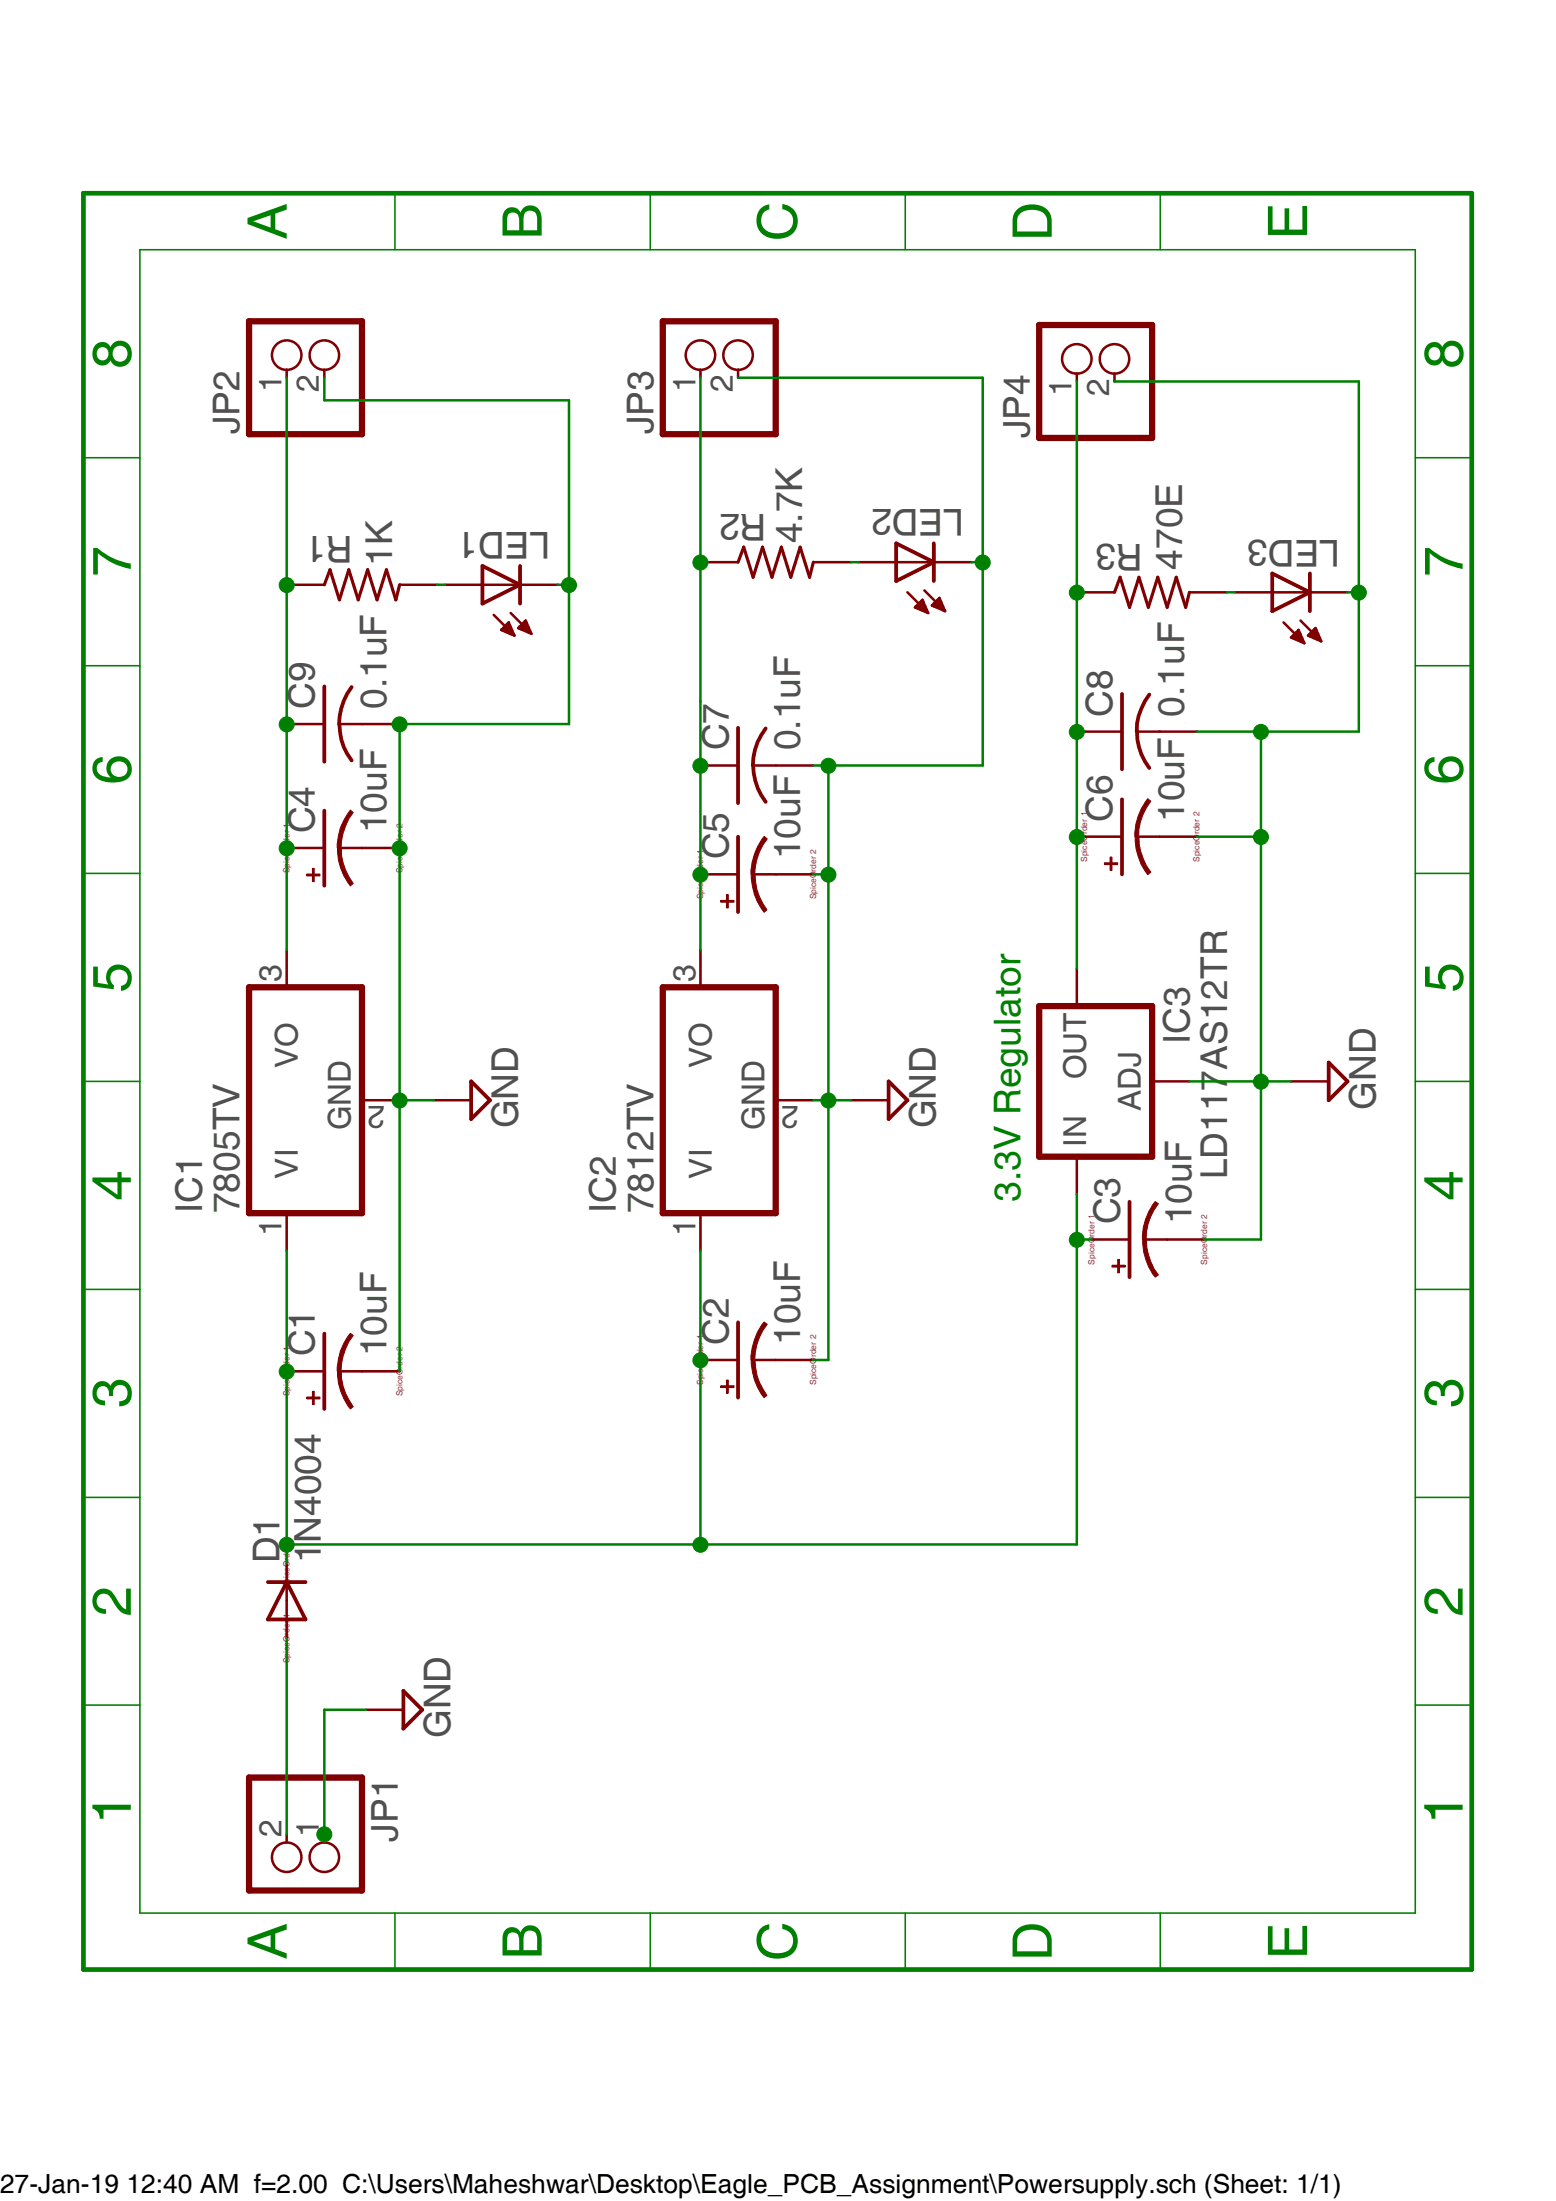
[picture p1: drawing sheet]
<svg xmlns="http://www.w3.org/2000/svg" width="210mm" height="297mm" viewBox="0 0 210 297" stroke-linecap="round" stroke-linejoin="round" font-family="sans-serif">
<path d="M10.7 25.5l188.6 240.9M199.3 25.5l-188.6 240.9" fill="none" stroke="#fff" stroke-width=".13"/>
<path d="M33.6 133.2h15.3v30.5h-15.3zM89.5 133.2h15.2v30.5h-15.2zM140.3 135.8h15.2v20.3h-15.2z" fill="none" stroke="#800000" stroke-width=".85"/>
<path d="M38.7 128.1v5.1M94.5 128.1v5.1M145.3 130.7v5.1M48.9 148.5h5M104.7 148.5h5.1M145.3 156.1v5.1M155.5 145.9h5M38.7 163.7v5.1M94.5 163.7v5.1M45.8 185h3.1" fill="none" stroke="#800000" stroke-width=".34"/>
<path d="M43.8 180v10.1" fill="none" stroke="#800000" stroke-width=".51"/>
<path d="M47.3 179.9l.4 .3a8.3 8.3 0 0 0-1.7 4.8h-.5a7.8 7.8 0 0 1 1.8-5.1z" fill-rule="evenodd" fill="#800000"/>
<path d="M47.3 179.9l.4 .3a8.3 8.3 0 0 0-1.7 4.8h-.5a7.8 7.8 0 0 1 1.8-5.1z" fill="none" stroke="#800000" stroke-width=".13"/>
<path d="M45.6 185h.5a7.7 7.7 0 0 0 1.6 4.8l-.4 .3a8 8 0 0 1-1.7-5.1z" fill-rule="evenodd" fill="#800000"/>
<path d="M45.6 185h.5a7.7 7.7 0 0 0 1.6 4.8l-.4 .3a8 8 0 0 1-1.7-5.1z" fill="none" stroke="#800000" stroke-width=".13"/>
<path d="M42.2 187.7h.2v1.8h-.2z" fill-rule="evenodd" fill="#800000"/>
<path d="M42.2 187.7h.2v1.8h-.2z" fill="none" stroke="#800000" stroke-width=".13"/>
<path d="M41.4 188.5h1.8v.3h-1.8z" fill-rule="evenodd" fill="#800000"/>
<path d="M41.4 188.5h1.8v.3h-1.8z" fill="none" stroke="#800000" stroke-width=".13"/>
<path d="M38.7 185h5.1M48.9 185h5M101.6 183.5h3.1" fill="none" stroke="#800000" stroke-width=".34"/>
<path d="M99.6 178.4v10.2" fill="none" stroke="#800000" stroke-width=".51"/>
<path d="M103.1 178.4l.4 .3a7.9 7.9 0 0 0-1.6 4.8h-.6a8.4 8.4 0 0 1 1.8-5.1z" fill-rule="evenodd" fill="#800000"/>
<path d="M103.1 178.4l.4 .3a7.9 7.9 0 0 0-1.6 4.8h-.6a8.4 8.4 0 0 1 1.8-5.1z" fill="none" stroke="#800000" stroke-width=".13"/>
<path d="M101.4 183.5h.5a7.7 7.7 0 0 0 1.6 4.8l-.4 .3a8 8 0 0 1-1.7-5.1z" fill-rule="evenodd" fill="#800000"/>
<path d="M101.4 183.5h.5a7.7 7.7 0 0 0 1.6 4.8l-.4 .3a8 8 0 0 1-1.7-5.1z" fill="none" stroke="#800000" stroke-width=".13"/>
<path d="M98 186.2h.3v1.8h-.3z" fill-rule="evenodd" fill="#800000"/>
<path d="M98 186.2h.3v1.8h-.3z" fill="none" stroke="#800000" stroke-width=".13"/>
<path d="M97.3 187h1.8v.2h-1.8z" fill-rule="evenodd" fill="#800000"/>
<path d="M97.3 187h1.8v.2h-1.8z" fill="none" stroke="#800000" stroke-width=".13"/>
<path d="M154.5 167.3h3M94.5 183.5h5.1M104.7 183.5h5.1" fill="none" stroke="#800000" stroke-width=".34"/>
<path d="M152.4 162.2v10.1" fill="none" stroke="#800000" stroke-width=".51"/>
<path d="M155.9 162.1l.4 .3a7.5 7.5 0 0 0-1.6 4.9h-.5a8 8 0 0 1 1.7-5.2z" fill-rule="evenodd" fill="#800000"/>
<path d="M155.9 162.1l.4 .3a7.5 7.5 0 0 0-1.6 4.9h-.5a8 8 0 0 1 1.7-5.2z" fill="none" stroke="#800000" stroke-width=".13"/>
<path d="M154.2 167.3h.5a7.7 7.7 0 0 0 1.6 4.7l-.4 .3a8.1 8.1 0 0 1-1.7-5z" fill-rule="evenodd" fill="#800000"/>
<path d="M154.2 167.3h.5a7.7 7.7 0 0 0 1.6 4.7l-.4 .3a8.1 8.1 0 0 1-1.7-5z" fill="none" stroke="#800000" stroke-width=".13"/>
<path d="M150.8 170h.3v1.7h-.3z" fill-rule="evenodd" fill="#800000"/>
<path d="M150.8 170h.3v1.7h-.3z" fill="none" stroke="#800000" stroke-width=".13"/>
<path d="M150.1 170.7h1.7v.3h-1.7z" fill-rule="evenodd" fill="#800000"/>
<path d="M150.1 170.7h1.7v.3h-1.7z" fill="none" stroke="#800000" stroke-width=".13"/>
<path d="M45.8 114.4h3.1M147.4 167.3h5M157.5 167.3h5.1" fill="none" stroke="#800000" stroke-width=".34"/>
<path d="M43.8 109.4v10.1" fill="none" stroke="#800000" stroke-width=".51"/>
<path d="M47.3 109.3l.4 .3a8.3 8.3 0 0 0-1.7 4.8h-.5a7.8 7.8 0 0 1 1.8-5.1z" fill-rule="evenodd" fill="#800000"/>
<path d="M47.3 109.3l.4 .3a8.3 8.3 0 0 0-1.7 4.8h-.5a7.8 7.8 0 0 1 1.8-5.1z" fill="none" stroke="#800000" stroke-width=".13"/>
<path d="M45.6 114.4h.5a7.7 7.7 0 0 0 1.6 4.8l-.4 .3a8 8 0 0 1-1.7-5.1z" fill-rule="evenodd" fill="#800000"/>
<path d="M45.6 114.4h.5a7.7 7.7 0 0 0 1.6 4.8l-.4 .3a8 8 0 0 1-1.7-5.1z" fill="none" stroke="#800000" stroke-width=".13"/>
<path d="M42.2 117.2h.2v1.8h-.2z" fill-rule="evenodd" fill="#800000"/>
<path d="M42.2 117.2h.2v1.8h-.2z" fill="none" stroke="#800000" stroke-width=".13"/>
<path d="M41.4 117.9h1.8v.3h-1.8z" fill-rule="evenodd" fill="#800000"/>
<path d="M41.4 117.9h1.8v.3h-1.8z" fill="none" stroke="#800000" stroke-width=".13"/>
<path d="M38.7 114.4h5.1M48.9 114.4h5M101.6 118h3.1" fill="none" stroke="#800000" stroke-width=".34"/>
<path d="M99.6 112.9v10.2" fill="none" stroke="#800000" stroke-width=".51"/>
<path d="M103.1 112.9l.4 .3a7.9 7.9 0 0 0-1.6 4.8h-.6a8.4 8.4 0 0 1 1.8-5.1z" fill-rule="evenodd" fill="#800000"/>
<path d="M103.1 112.9l.4 .3a7.9 7.9 0 0 0-1.6 4.8h-.6a8.4 8.4 0 0 1 1.8-5.1z" fill="none" stroke="#800000" stroke-width=".13"/>
<path d="M101.4 118h.5a7.7 7.7 0 0 0 1.6 4.8l-.4 .3a8 8 0 0 1-1.7-5.1z" fill-rule="evenodd" fill="#800000"/>
<path d="M101.4 118h.5a7.7 7.7 0 0 0 1.6 4.8l-.4 .3a8 8 0 0 1-1.7-5.1z" fill="none" stroke="#800000" stroke-width=".13"/>
<path d="M98 120.7h.3v1.8h-.3z" fill-rule="evenodd" fill="#800000"/>
<path d="M98 120.7h.3v1.8h-.3z" fill="none" stroke="#800000" stroke-width=".13"/>
<path d="M97.3 121.5h1.8v.3h-1.8z" fill-rule="evenodd" fill="#800000"/>
<path d="M97.3 121.5h1.8v.3h-1.8z" fill="none" stroke="#800000" stroke-width=".13"/>
<path d="M94.5 118h5.1M104.7 118h5.1M153.5 112.9h3" fill="none" stroke="#800000" stroke-width=".34"/>
<path d="M151.4 107.9v10.1" fill="none" stroke="#800000" stroke-width=".51"/>
<path d="M154.9 107.8l.4 .3a7.5 7.5 0 0 0-1.6 4.8h-.5a8 8 0 0 1 1.7-5.1z" fill-rule="evenodd" fill="#800000"/>
<path d="M154.9 107.8l.4 .3a7.5 7.5 0 0 0-1.6 4.8h-.5a8 8 0 0 1 1.7-5.1z" fill="none" stroke="#800000" stroke-width=".13"/>
<path d="M153.2 112.9h.5a7.7 7.7 0 0 0 1.6 4.8l-.4 .3a8.3 8.3 0 0 1-1.7-5.1z" fill-rule="evenodd" fill="#800000"/>
<path d="M153.2 112.9h.5a7.7 7.7 0 0 0 1.6 4.8l-.4 .3a8.3 8.3 0 0 1-1.7-5.1z" fill="none" stroke="#800000" stroke-width=".13"/>
<path d="M149.8 115.7h.3v1.7h-.3z" fill-rule="evenodd" fill="#800000"/>
<path d="M149.8 115.7h.3v1.7h-.3z" fill="none" stroke="#800000" stroke-width=".13"/>
<path d="M149.1 116.4h1.7v.3h-1.7z" fill-rule="evenodd" fill="#800000"/>
<path d="M149.1 116.4h1.7v.3h-1.7z" fill="none" stroke="#800000" stroke-width=".13"/>
<g fill="none" stroke="#800000" stroke-width=".34">
<path d="M38.7 49.9v1.1M43.8 49.9v1.1M94.5 49.9v1.1M99.6 49.9v1.1M145.3 50.4v1.1M150.4 50.4v1.1M38.7 78.9h5.1M53.9 78.9h5.1M60 78.9h15.3M94.5 75.9h5.1M109.8 75.9h5.1M115.9 75.9h15.2"/>
<path d="M122.5 79.9l2.8 2.8M124.8 79.7l2.8 2.8M145.3 79.9h5.1M160.5 79.9h5.1M166.6 79.9h15.3M38.7 97.7h5.1M45.8 97.7h8.1M66.6 83l2.8 2.8M67.7 84.9v.1M67.9 84.7v.4M68.2 84.5v.7M68.4 84.2v1.1"/>
<path d="M68.7 84l-1.1 1 1.8 .8M68.7 84l.7 1.8M68.7 84v1.4M68.9 84.5v1.1M68.9 82.7l2.8 2.8M69.1 85.1v.5M69.4 85.7h.1M69.9 84.8l1.1-1.1 .7 1.8zM70.1 84.5v.3M70.4 84.3v.6M70.6 84.1v.9M70.8 83.8v1.3"/>
<path d="M71.1 84v1.2M71.3 84.6v.7M71.5 85.2v.2M123.5 82l1-1.1 .8 1.8zM123.6 81.8v.2M123.9 81.6v.5M124.1 81.3v.9M124.4 81.1v1.2M124.6 81.2v1.2M124.8 81.7v.8M125.1 82.3v.3M125.8 81.7h.1"/>
<path d="M126 81.4v.4M126.3 81.2v.7M126.5 80.9v1.1M126.8 80.7l-1 1 1.8 .8M126.8 80.7l.8 1.8M126.8 80.7v1.4M127 81.2v1M127.3 81.8v.5M127.5 82.3v.1M146.3 98.7h5.1M153.5 98.7h8M173.2 84l2.8 2.8"/>
<path d="M174.2 86l1.1-1 .7 1.8zM174.3 86h.1M174.5 85.8v.3M174.8 85.5v.7M175 85.3v1M175.2 85v1.4M175.5 85.5v1M175.5 83.7l2.8 2.8M175.7 86v.7M176 86.6v.1M176.5 85.8l1-1 .8 1.7zM176.7 85.6v.2"/>
<path d="M176.9 85.4v.5M177.2 85.1v.9M177.4 84.9v1.2M177.6 85v1.2M177.9 85.5v.8M178.1 86.1v.3M94.5 103.3h5.1M101.6 103.3h8.2M146.3 112.9h5.1M156.5 112.9h5M58.5 148.5h5.1M114.9 148.5h5"/>
<path d="M174.2 145.9h5.1M38.7 210.9v10.2M49.4 230.7h5M38.7 247.5v1.1M43.8 247.5v1.1"/>
<circle cx="38.7" cy="47.9" r="1.99"/>
<circle cx="43.8" cy="47.9" r="1.99"/>
<circle cx="94.5" cy="47.9" r="1.99"/>
<circle cx="99.6" cy="47.9" r="1.99"/>
<circle cx="145.3" cy="48.4" r="1.99"/>
<circle cx="150.4" cy="48.4" r="1.99"/>
<circle cx="38.7" cy="250.6" r="1.99"/>
<circle cx="43.8" cy="250.6" r="1.99"/>
</g>
<g fill="none" stroke="#800000" stroke-width=".51">
<path d="M65.1 76.4l5.1 2.5-5.1 2.5zM70.2 76.4v5M120.9 73.3l5.1 2.6-5.1 2.5zM126 73.3v5.1M171.7 77.4l5.1 2.5-5.1 2.6zM176.8 77.4v5.1M43.8 92.6v10.2M45.8 97.7a7.9 7.9 0 0 0 1.7 4.9M47.5 92.7a8.5 8.5 0 0 0-1.7 5M99.6 98.2v10.2M103.3 98.3a8.1 8.1 0 0 0-1.7 5M151.4 93.6v10.2"/>
<path d="M153.5 98.7a7.9 7.9 0 0 0 1.6 4.9M155.1 93.7a8.5 8.5 0 0 0-1.7 5M101.6 103.3a8.4 8.4 0 0 0 1.7 4.9M63.6 145.9l2.5 2.6-2.5 2.5zM119.9 145.9l2.6 2.6-2.6 2.5zM179.3 143.4l2.6 2.5-2.6 2.6zM36.2 213.5h5M38.7 213.5l2.5 5h-5zM54.4 228.2l2.6 2.5-2.6 2.6z"/>
</g>
<path d="M43.8 78.9l.7-2 1.3 4 1.3-4 1.2 4 1.3-4 1.3 4 1.3-4 1.2 4 .5-2M99.6 75.9l.8-2.1 1.2 4.1 1.3-4.1 1.3 4.1 1.3-4.1 1.2 4.1 1.3-4.1 1.3 4.1 .5-2M150.4 79.9l.8-2 1.2 4.1 1.3-4.1 1.3 4.1 1.3-4.1 1.2 4.1 1.2-4.1 1.3 4.1 .5-2.1" fill="none" stroke="#800000" stroke-width=".42"/>
<path d="M33.6 43.3h15.3v15.3h-15.3zM89.5 43.3h15.2v15.3h-15.2zM140.3 43.9h15.2v15.2h-15.2zM33.6 239.9h15.3v15.2h-15.3z" fill="none" stroke="#800000" stroke-width=".85"/>
<path d="M11.3 26.1h187.3v239.7h-187.3z" fill="none" stroke="#008000" stroke-width=".63"/>
<g fill="none" stroke="#008000" stroke-width=".21">
<path d="M18.9 33.7h172.1v224.4h-172.1zM53.3 26.1v7.6M87.8 26.1v7.6M122.2 26.1v7.6M156.6 26.1v7.6M11.3 61.8h7.6M191 61.8h7.6M11.3 89.8h7.6M191 89.8h7.6M11.3 117.9h7.6M191 117.9h7.6M11.3 145.9h7.6"/>
<path d="M191 145.9h7.6M11.3 174h7.6M191 174h7.6M11.3 202.1h7.6M191 202.1h7.6M11.3 230.1h7.6M191 230.1h7.6M53.3 258.1v7.7M87.8 258.1v7.7M122.2 258.1v7.7M156.6 258.1v7.7"/>
</g>
<path d="M38.7 97.7v30.4M38.7 221.1v26.4" fill="none" stroke="#008000" stroke-width=".34"/>
<circle cx="38.7" cy="114.5" r="1.01" fill="#008000"/>
<circle cx="38.7" cy="114.5" r="1.01" fill="none" stroke="#008000" stroke-width=".13"/>
<path d="M38.7 78.9v18.8" fill="none" stroke="#008000" stroke-width=".34"/>
<circle cx="38.7" cy="97.7" r="1.01" fill="#008000"/>
<circle cx="38.7" cy="97.7" r="1.01" fill="none" stroke="#008000" stroke-width=".13"/>
<path d="M38.7 51v27.9" fill="none" stroke="#008000" stroke-width=".34"/>
<circle cx="38.7" cy="79" r="1.01" fill="#008000"/>
<circle cx="38.7" cy="79" r="1.01" fill="none" stroke="#008000" stroke-width=".13"/>
<path d="M59 78.9h1M53.9 114.4v70.6" fill="none" stroke="#008000" stroke-width=".34"/>
<circle cx="53.9" cy="148.5" r="1.01" fill="#008000"/>
<circle cx="53.9" cy="148.5" r="1.01" fill="none" stroke="#008000" stroke-width=".13"/>
<path d="M53.9 97.7v16.7" fill="none" stroke="#008000" stroke-width=".34"/>
<circle cx="53.9" cy="114.5" r="1.01" fill="#008000"/>
<circle cx="53.9" cy="114.5" r="1.01" fill="none" stroke="#008000" stroke-width=".13"/>
<path d="M53.9 97.7h22.9M53.9 148.5h4.6" fill="none" stroke="#008000" stroke-width=".34"/>
<circle cx="53.9" cy="97.7" r="1.01" fill="#008000"/>
<circle cx="53.9" cy="97.7" r="1.01" fill="none" stroke="#008000" stroke-width=".13"/>
<path d="M43.8 54h33v43.7M75.3 78.9h1.5" fill="none" stroke="#008000" stroke-width=".34"/>
<circle cx="76.8" cy="79" r="1.01" fill="#008000"/>
<circle cx="76.8" cy="79" r="1.01" fill="none" stroke="#008000" stroke-width=".13"/>
<path d="M43.8 51v3M111.8 118v65.5h-2M109.8 148.5h2" fill="none" stroke="#008000" stroke-width=".34"/>
<circle cx="111.8" cy="148.5" r="1.01" fill="#008000"/>
<circle cx="111.8" cy="148.5" r="1.01" fill="none" stroke="#008000" stroke-width=".13"/>
<path d="M109.8 103.3h2v14.7h-2" fill="none" stroke="#008000" stroke-width=".34"/>
<circle cx="111.8" cy="118" r="1.01" fill="#008000"/>
<circle cx="111.8" cy="118" r="1.01" fill="none" stroke="#008000" stroke-width=".13"/>
<path d="M111.8 103.3h20.8M111.8 148.5h3.1" fill="none" stroke="#008000" stroke-width=".34"/>
<circle cx="111.8" cy="103.3" r="1.01" fill="#008000"/>
<circle cx="111.8" cy="103.3" r="1.01" fill="none" stroke="#008000" stroke-width=".13"/>
<path d="M99.6 51h33v52.3M131.1 75.9h1.5" fill="none" stroke="#008000" stroke-width=".34"/>
<circle cx="132.6" cy="75.9" r="1.01" fill="#008000"/>
<circle cx="132.6" cy="75.9" r="1.01" fill="none" stroke="#008000" stroke-width=".13"/>
<path d="M49.4 230.7h-5.6v17.3" fill="none" stroke="#008000" stroke-width=".34"/>
<circle cx="43.8" cy="247.5" r="1.01" fill="#008000"/>
<circle cx="43.8" cy="247.5" r="1.01" fill="none" stroke="#008000" stroke-width=".13"/>
<path d="M161.5 112.9h8.7v54.4h-7.6M160.5 145.9h9.7" fill="none" stroke="#008000" stroke-width=".34"/>
<circle cx="170.2" cy="146" r="1.01" fill="#008000"/>
<circle cx="170.2" cy="146" r="1.01" fill="none" stroke="#008000" stroke-width=".13"/>
<path d="M161.5 98.7h8.7v14.2" fill="none" stroke="#008000" stroke-width=".34"/>
<circle cx="170.2" cy="112.9" r="1.01" fill="#008000"/>
<circle cx="170.2" cy="112.9" r="1.01" fill="none" stroke="#008000" stroke-width=".13"/>
<path d="M150.4 51.5h33v47.2M181.9 79.9h1.5M170.2 145.9h4" fill="none" stroke="#008000" stroke-width=".34"/>
<circle cx="183.4" cy="80" r="1.01" fill="#008000"/>
<circle cx="183.4" cy="80" r="1.01" fill="none" stroke="#008000" stroke-width=".13"/>
<path d="M170.2 98.7h13.2" fill="none" stroke="#008000" stroke-width=".34"/>
<circle cx="170.2" cy="98.8" r="1.01" fill="#008000"/>
<circle cx="170.2" cy="98.8" r="1.01" fill="none" stroke="#008000" stroke-width=".13"/>
<path d="M94.5 103.3v24.8" fill="none" stroke="#008000" stroke-width=".34"/>
<circle cx="94.5" cy="118" r="1.01" fill="#008000"/>
<circle cx="94.5" cy="118" r="1.01" fill="none" stroke="#008000" stroke-width=".13"/>
<path d="M94.5 94.7v8.6" fill="none" stroke="#008000" stroke-width=".34"/>
<circle cx="94.5" cy="103.3" r="1.01" fill="#008000"/>
<circle cx="94.5" cy="103.3" r="1.01" fill="none" stroke="#008000" stroke-width=".13"/>
<path d="M94.5 51v43.7" fill="none" stroke="#008000" stroke-width=".34"/>
<circle cx="94.5" cy="75.9" r="1.01" fill="#008000"/>
<circle cx="94.5" cy="75.9" r="1.01" fill="none" stroke="#008000" stroke-width=".13"/>
<path d="M114.9 75.9h1M38.7 168.8v39.6M94.5 168.8v14.7" fill="none" stroke="#008000" stroke-width=".34"/>
<circle cx="38.7" cy="185.1" r="1.01" fill="#008000"/>
<circle cx="38.7" cy="185.1" r="1.01" fill="none" stroke="#008000" stroke-width=".13"/>
<path d="M94.5 183.5v24.9h-55.8v2.5" fill="none" stroke="#008000" stroke-width=".34"/>
<circle cx="94.5" cy="183.6" r="1.01" fill="#008000"/>
<circle cx="94.5" cy="183.6" r="1.01" fill="none" stroke="#008000" stroke-width=".13"/>
<circle cx="38.7" cy="208.5" r="1.01" fill="#008000"/>
<circle cx="38.7" cy="208.5" r="1.01" fill="none" stroke="#008000" stroke-width=".13"/>
<path d="M145.3 161.2v47.2h-50.8" fill="none" stroke="#008000" stroke-width=".34"/>
<circle cx="94.5" cy="208.5" r="1.01" fill="#008000"/>
<circle cx="94.5" cy="208.5" r="1.01" fill="none" stroke="#008000" stroke-width=".13"/>
<path d="M145.3 167.3h2.1" fill="none" stroke="#008000" stroke-width=".34"/>
<circle cx="145.3" cy="167.3" r="1.01" fill="#008000"/>
<circle cx="145.3" cy="167.3" r="1.01" fill="none" stroke="#008000" stroke-width=".13"/>
<path d="M145.3 51.5v47.2" fill="none" stroke="#008000" stroke-width=".34"/>
<circle cx="145.3" cy="80" r="1.01" fill="#008000"/>
<circle cx="145.3" cy="80" r="1.01" fill="none" stroke="#008000" stroke-width=".13"/>
<path d="M145.3 98.7v32M145.3 112.9h1" fill="none" stroke="#008000" stroke-width=".34"/>
<circle cx="145.3" cy="112.9" r="1.01" fill="#008000"/>
<circle cx="145.3" cy="112.9" r="1.01" fill="none" stroke="#008000" stroke-width=".13"/>
<path d="M145.3 98.7h1" fill="none" stroke="#008000" stroke-width=".34"/>
<circle cx="145.3" cy="98.8" r="1.01" fill="#008000"/>
<circle cx="145.3" cy="98.8" r="1.01" fill="none" stroke="#008000" stroke-width=".13"/>
<path d="M165.6 79.9h1" fill="none" stroke="#008000" stroke-width=".34"/>
<g font-size="7.4" fill="#008000">
<text x="38.7" y="32.3" transform="rotate(-90 38.7 32.3)">A</text>
<text x="73.1" y="32.3" transform="rotate(-90 73.1 32.3)">B</text>
<text x="107.5" y="32.5" transform="rotate(-90 107.5 32.5)">C</text>
<text x="141.9" y="32.5" transform="rotate(-90 141.9 32.5)">D</text>
<text x="176.4" y="32.3" transform="rotate(-90 176.4 32.3)">E</text>
<text x="17.7" y="49.8" transform="rotate(-90 17.7 49.8)">8</text>
<text x="197.4" y="49.8" transform="rotate(-90 197.4 49.8)">8</text>
<text x="17.7" y="77.8" transform="rotate(-90 17.7 77.8)">7</text>
<text x="197.4" y="77.8" transform="rotate(-90 197.4 77.8)">7</text>
<text x="17.7" y="105.9" transform="rotate(-90 17.7 105.9)">6</text>
<text x="197.4" y="105.9" transform="rotate(-90 197.4 105.9)">6</text>
<text x="17.7" y="133.9" transform="rotate(-90 17.7 133.9)">5</text>
<text x="197.4" y="133.9" transform="rotate(-90 197.4 133.9)">5</text>
<text x="17.7" y="162" transform="rotate(-90 17.7 162)">4</text>
<text x="197.4" y="162" transform="rotate(-90 197.4 162)">4</text>
<text x="17.7" y="190" transform="rotate(-90 17.7 190)">3</text>
<text x="197.4" y="190" transform="rotate(-90 197.4 190)">3</text>
<text x="17.7" y="218.1" transform="rotate(-90 17.7 218.1)">2</text>
<text x="197.4" y="218.1" transform="rotate(-90 197.4 218.1)">2</text>
<text x="17.7" y="246.2" transform="rotate(-90 17.7 246.2)">1</text>
<text x="197.4" y="246.2" transform="rotate(-90 197.4 246.2)">1</text>
<text x="38.7" y="264.4" transform="rotate(-90 38.7 264.4)">A</text>
<text x="73.1" y="264.4" transform="rotate(-90 73.1 264.4)">B</text>
<text x="107.5" y="264.6" transform="rotate(-90 107.5 264.6)">C</text>
<text x="141.9" y="264.6" transform="rotate(-90 141.9 264.6)">D</text>
<text x="176.4" y="264.4" transform="rotate(-90 176.4 264.4)">E</text>
</g>
<g font-size="5" fill="#505050">
<text x="32.3" y="58.6" transform="rotate(-90 32.3 58.6)">JP2</text>
<text x="88.2" y="58.6" transform="rotate(-90 88.2 58.6)">JP3</text>
<text x="139" y="59.1" transform="rotate(-90 139 59.1)">JP4</text>
<text x="74.3" y="71.8" transform="rotate(-180 74.3 71.8)">LED1</text>
<text x="103.5" y="69.3" transform="rotate(-180 103.5 69.3)">R2</text>
<text x="130.1" y="68.7" transform="rotate(-180 130.1 68.7)">LED2</text>
<text x="47.6" y="72.3" transform="rotate(-180 47.6 72.3)">R1</text>
<text x="52.9" y="76.4" transform="rotate(-90 52.9 76.4)">1K</text>
<text x="108.2" y="73.3" transform="rotate(-90 108.2 73.3)">4.7K</text>
<text x="154.3" y="73.4" transform="rotate(-180 154.3 73.4)">R3</text>
<text x="159.6" y="76.9" transform="rotate(-90 159.6 76.9)">470E</text>
<text x="180.8" y="72.8" transform="rotate(-180 180.8 72.8)">LED3</text>
<text x="42.5" y="95.7" transform="rotate(-90 42.5 95.7)">C9</text>
<text x="52.2" y="95.7" transform="rotate(-90 52.2 95.7)">0.1uF</text>
<text x="98.3" y="101.3" transform="rotate(-90 98.3 101.3)">C7</text>
<text x="108" y="101.3" transform="rotate(-90 108 101.3)">0.1uF</text>
<text x="150.2" y="96.7" transform="rotate(-90 150.2 96.7)">C8</text>
<text x="159.8" y="96.7" transform="rotate(-90 159.8 96.7)">0.1uF</text>
<text x="42.5" y="112.4" transform="rotate(-90 42.5 112.4)">C4</text>
<text x="52.2" y="112.4" transform="rotate(-90 52.2 112.4)">10uF</text>
<text x="150.2" y="110.9" transform="rotate(-90 150.2 110.9)">C6</text>
<text x="159.8" y="110.9" transform="rotate(-90 159.8 110.9)">10uF</text>
<text x="98.3" y="116" transform="rotate(-90 98.3 116)">C5</text>
<text x="108" y="116" transform="rotate(-90 108 116)">10uF</text>
<text x="160.6" y="140.8" transform="rotate(-90 160.6 140.8)">IC3</text>
<text x="185.7" y="149.7" transform="rotate(-90 185.7 149.7)">GND</text>
<text x="69.9" y="152.3" transform="rotate(-90 69.9 152.3)">GND</text>
<text x="126.3" y="152.3" transform="rotate(-90 126.3 152.3)">GND</text>
<text x="165.6" y="159.1" transform="rotate(-90 165.6 159.1)">LD117AS12TR</text>
<text x="27.3" y="163.7" transform="rotate(-90 27.3 163.7)">IC1</text>
<text x="32.3" y="163.7" transform="rotate(-90 32.3 163.7)">7805TV</text>
<text x="83.1" y="163.7" transform="rotate(-90 83.1 163.7)">IC2</text>
<text x="88.2" y="163.7" transform="rotate(-90 88.2 163.7)">7812TV</text>
<text x="151.2" y="165.2" transform="rotate(-90 151.2 165.2)">C3</text>
<text x="160.8" y="165.2" transform="rotate(-90 160.8 165.2)">10uF</text>
<text x="42.5" y="183" transform="rotate(-90 42.5 183)">C1</text>
<text x="52.2" y="183" transform="rotate(-90 52.2 183)">10uF</text>
<text x="98.3" y="181.5" transform="rotate(-90 98.3 181.5)">C2</text>
<text x="108" y="181.5" transform="rotate(-90 108 181.5)">10uF</text>
<text x="37.7" y="210.9" transform="rotate(-90 37.7 210.9)">D1</text>
<text x="43.3" y="210.9" transform="rotate(-90 43.3 210.9)">1N4004</text>
<text x="60.8" y="234.5" transform="rotate(-90 60.8 234.5)">GND</text>
<text x="53.7" y="248.5" transform="rotate(-90 53.7 248.5)">JP1</text>
</g>
<text font-size="5" fill="#008000" x="137.7" y="162.2" transform="rotate(-90 137.7 162.2)">3.3V Regulator</text>
<g font-size="4.3" fill="#505050">
<text x="38" y="53" transform="rotate(-90 38 53)">1</text>
<text x="43.1" y="53" transform="rotate(-90 43.1 53)">2</text>
<text x="93.9" y="53" transform="rotate(-90 93.9 53)">1</text>
<text x="98.9" y="53" transform="rotate(-90 98.9 53)">2</text>
<text x="144.6" y="53.5" transform="rotate(-90 144.6 53.5)">1</text>
<text x="149.7" y="53.5" transform="rotate(-90 149.7 53.5)">2</text>
<text x="38" y="132.5" transform="rotate(-90 38 132.5)">3</text>
<text x="93.9" y="132.5" transform="rotate(-90 93.9 132.5)">3</text>
<text x="40.2" y="144.1" transform="rotate(-90 40.2 144.1)">VO</text>
<text x="51.9" y="149.2" transform="rotate(-180 51.9 149.2)">2</text>
<text x="96.1" y="144.1" transform="rotate(-90 96.1 144.1)">VO</text>
<text x="107.8" y="149.2" transform="rotate(-180 107.8 149.2)">2</text>
<text x="146.6" y="145.7" transform="rotate(-90 146.6 145.7)">OUT</text>
<text x="154" y="150" transform="rotate(-90 154 150)">ADJ</text>
<text x="47.3" y="152.5" transform="rotate(-90 47.3 152.5)">GND</text>
<text x="103.2" y="152.5" transform="rotate(-90 103.2 152.5)">GND</text>
<text x="146.6" y="154.8" transform="rotate(-90 146.6 154.8)">IN</text>
<text x="40.2" y="159" transform="rotate(-90 40.2 159)">VI</text>
<text x="96.1" y="159" transform="rotate(-90 96.1 159)">VI</text>
<text x="38" y="166.8" transform="rotate(-90 38 166.8)">1</text>
<text x="93.9" y="166.8" transform="rotate(-90 93.9 166.8)">1</text>
<text x="38" y="247.9" transform="rotate(-90 38 247.9)">2</text>
<text x="43.1" y="247.9" transform="rotate(-90 43.1 247.9)">1</text>
</g>
<text font-size="3.6" x="0" y="296">27-Jan-19 12:40 AM f=2.00 C:\Users\Maheshwar\Desktop\Eagle_PCB_Assignment\Powersupply.sch (Sheet: 1/1)</text>
<g font-size="1.1" fill="#800080">
<text x="39.1" y="117.8" transform="rotate(-90 39.1 117.8)">SpiceOrder 1</text>
<text x="54.3" y="117.8" transform="rotate(-90 54.3 117.8)">SpiceOrder 2</text>
<text x="146.7" y="116.3" transform="rotate(-90 146.7 116.3)">SpiceOrder 1</text>
<text x="161.9" y="116.3" transform="rotate(-90 161.9 116.3)">SpiceOrder 2</text>
<text x="94.9" y="121.3" transform="rotate(-90 94.9 121.3)">SpiceOrder 1</text>
<text x="110.1" y="121.3" transform="rotate(-90 110.1 121.3)">SpiceOrder 2</text>
<text x="147.7" y="170.6" transform="rotate(-90 147.7 170.6)">SpiceOrder 1</text>
<text x="162.9" y="170.6" transform="rotate(-90 162.9 170.6)">SpiceOrder 2</text>
<text x="39.1" y="188.4" transform="rotate(-90 39.1 188.4)">SpiceOrder 1</text>
<text x="54.3" y="188.4" transform="rotate(-90 54.3 188.4)">SpiceOrder 2</text>
<text x="94.9" y="186.9" transform="rotate(-90 94.9 186.9)">SpiceOrder 1</text>
<text x="110.1" y="186.9" transform="rotate(-90 110.1 186.9)">SpiceOrder 2</text>
<text x="39.1" y="214.3" transform="rotate(-90 39.1 214.3)">SpiceOrder 2</text>
<text x="39.1" y="224.4" transform="rotate(-90 39.1 224.4)">SpiceOrder 1</text>
</g>
</svg>
